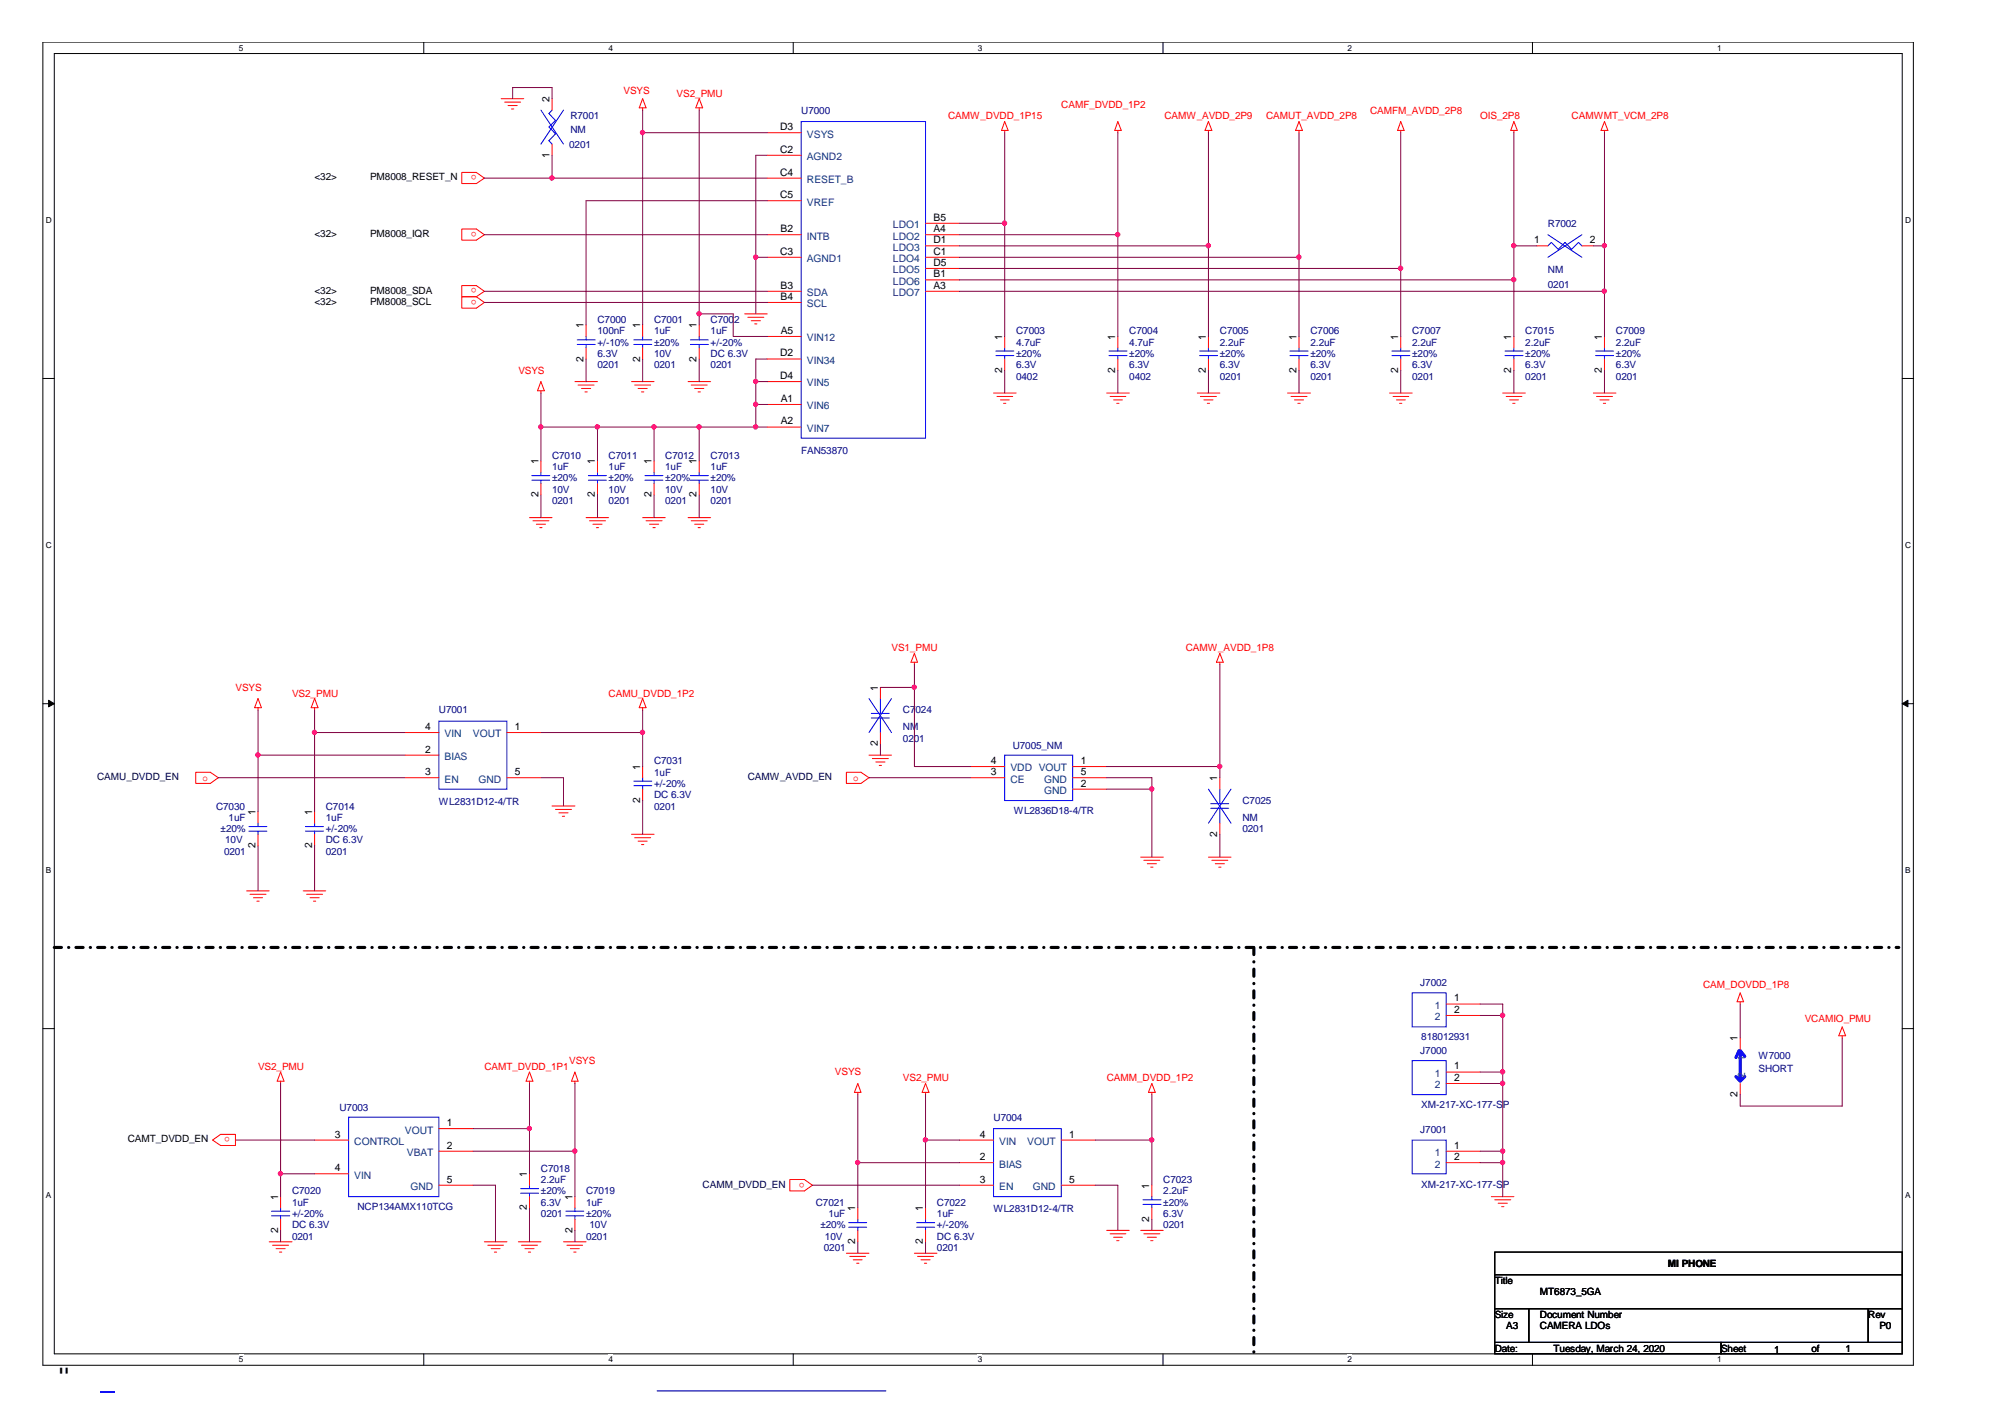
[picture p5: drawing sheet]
<svg xmlns="http://www.w3.org/2000/svg" width="297mm" height="210mm" viewBox="0 0 297 210" stroke-linecap="round" stroke-linejoin="round" font-family="sans-serif">
<path d="M6.3 6.2h277.2v196h-277.2zM8 7.9h273.8v192.6h-273.8z" fill="none" stroke="#000" stroke-width=".15"/>
<g fill="#fff">
<path d="M35.4 6.4h.6v1.4h-.6z"/>
<path d="M35.4 200.7h.6v1.4h-.6z"/>
</g>
<path d="M62.8 6.2v1.7M62.8 200.5v1.7" fill="none" stroke="#000" stroke-width=".15"/>
<g fill="#fff">
<path d="M90.1 6.4h.7v1.4h-.7z"/>
<path d="M90.1 200.7h.7v1.4h-.7z"/>
</g>
<path d="M117.5 6.2v1.7M117.5 200.5v1.7" fill="none" stroke="#000" stroke-width=".15"/>
<g fill="#fff">
<path d="M144.9 6.4h.6v1.4h-.6z"/>
<path d="M144.9 200.7h.6v1.4h-.6z"/>
</g>
<path d="M172.3 6.2v1.7M172.3 200.5v1.7" fill="none" stroke="#000" stroke-width=".15"/>
<g fill="#fff">
<path d="M199.6 6.4h.7v1.4h-.7z"/>
<path d="M199.6 200.7h.7v1.4h-.7z"/>
</g>
<path d="M227 6.2v1.7M227 200.5v1.7" fill="none" stroke="#000" stroke-width=".15"/>
<g fill="#fff">
<path d="M254.4 6.4h.6v1.4h-.6z"/>
<path d="M6.8 31.9h.8v1.4h-.8z"/>
<path d="M254.4 200.7h.6v1.4h-.6z"/>
<path d="M282.2 31.9h.9v1.4h-.9z"/>
<path d="M6.8 80.1h.8v1.4h-.8z"/>
<path d="M282.2 80.1h.9v1.4h-.9z"/>
</g>
<path d="M6.3 56.1h1.7M281.8 56.1h1.7" fill="none" stroke="#000" stroke-width=".15"/>
<g fill="#fff">
<path d="M6.8 128.2h.7v1.4h-.7z"/>
<path d="M282.2 128.2h.8v1.4h-.8z"/>
</g>
<path d="M6.3 104.2h1.7M281.8 104.2h1.7" fill="none" stroke="#000" stroke-width=".15"/>
<g fill="#000" stroke="#000" stroke-width=".15">
<path d="M7.2 103.7l.8 .5-.8 .5z" fill-rule="evenodd"/>
<path d="M281.8 104.2l.9-.5v1z" fill-rule="evenodd"/>
</g>
<g fill="#fff">
<path d="M6.8 176.4h.7v1.4h-.7z"/>
<path d="M282.2 176.4h.8v1.4h-.8z"/>
</g>
<path d="M6.3 152.4h1.7M281.8 152.4h1.7M221.4 185.5h60.4v3.3h-60.4zM221.4 188.8h60.4v5.1h-60.4zM221.4 193.9h5.1v5h-5.1zM221.4 198.9h33.6v1.6h-33.6zM226.5 193.9h50.3v5h-50.3zM255 198.9h26.8v1.6h-26.8zM276.8 193.9h5v5h-5z" fill="none" stroke="#000" stroke-width=".15"/>
<path d="M8 140.3h273.3M185.8 140.3v60.2" fill="none" stroke="#000" stroke-width=".47" stroke-dasharray="1.1 1.1 0 1.1"/>
<g fill="none" stroke="#f00" stroke-width=".15">
<path d="M74.3 14.6h3.3M74.8 15.1h2.3M75.3 15.6h1.3M75.8 16.1h.3M81.8 14.6v1.7M95.2 14.6l.5 1.4h-1zM95.2 16v.3M103.6 14.6l.5 1.4h-1zM103.6 16v.3M113.7 19.7h5M148.8 18l.6 1.3h-1zM148.8 19.3v.4"/>
<path d="M165.6 18l.5 1.3h-1zM165.6 19.3v.4M179 18l.5 1.3h-1zM179 19.3v.4M192.4 18l.6 1.3h-1.1zM192.4 19.3v.4M207.5 18l.5 1.3h-.9zM207.5 19.3v.4M224.3 18l.5 1.3h-1zM224.3 19.3v.4M237.7 18l.5 1.3h-1zM237.7 19.3v.4"/>
<path d="M68.4 25.5h2.2l1.2 .9-1.2 .8h-2.2zM68.4 33.9h2.2l1.2 .9-1.2 .8h-2.2zM81.8 21.4v1.6M113.7 34.8h5M113.7 38.1h5M113.7 29.7h5M113.7 26.4h5M113.7 23h5M137.1 36.4h5.1M137.1 33.1h5.1M137.1 34.8h5.1M137.1 38.1h5.1"/>
<path d="M137.1 39.8h5.1M227.7 36.4h1.6M234.4 36.4h1.7M68.4 42.3h2.2l1.2 .9-1.2 .8h-2.2zM68.4 44h2.2l1.2 .8-1.2 .8h-2.2zM80.1 56.5l.5 1.4h-1zM80.1 57.9v.3M85.2 56.5h3.3M85.6 57h2.4M86.1 57.5h1.4M86.7 58.1h.3M86.8 48.1v1.7"/>
<path d="M86.8 51.5v1.7M93.6 56.5h3.3M94 57h2.4M94.5 57.5h1.4M95 58.1h.4M95.2 48.1v1.7M95.2 51.5v1.7M101.9 56.5h3.4M102.4 57h2.4M102.9 57.5h1.4M103.4 58.1h.4M103.6 48.1v1.7"/>
<path d="M103.6 51.5v1.7M110.3 46.5h3.4M110.8 47h2.4M111.3 47.5h1.3M111.8 48h.3M113.7 56.5h5M113.7 49.8h5M113.7 53.2h5M113.7 59.9h5M113.7 43.2h5M113.7 44.8h5M137.1 41.5h5.1"/>
<path d="M137.1 43.2h5.1M147.2 58.2h3.3M147.7 58.7h2.3M148.2 59.2h1.3M148.7 59.7h.3M148.8 49.8v1.7M148.8 53.2v1.7M164 58.2h3.3M164.5 58.7h2.3M165 59.2h1.3M165.4 59.7h.4M165.6 49.8v1.7"/>
<path d="M165.6 53.2v1.7M177.4 58.2h3.3M177.8 58.7h2.4M178.4 59.2h1.3M178.9 59.7h.3M179 49.8v1.7M179 53.2v1.7M190.8 58.2h3.3M191.3 58.7h2.3M191.8 59.2h1.3M192.3 59.7h.3M192.4 49.8v1.7"/>
<path d="M192.4 53.2v1.7M205.9 58.2h3.3M206.4 58.7h2.3M206.9 59.2h1.3M207.3 59.7h.4M207.5 49.8v1.7M207.5 53.2v1.7M222.6 58.2h3.4M223.1 58.7h2.4M223.6 59.2h1.4M224.1 59.7h.4M224.3 49.8v1.7"/>
<path d="M224.3 53.2v1.7M236.1 58.2h3.3M236.5 58.7h2.4M237 59.2h1.4M237.5 59.7h.4M237.7 49.8v1.7M237.7 53.2v1.7M78.4 76.7h3.4M79 77.1h2.3M79.5 77.7h1.3M80 78.2h.3M80.1 68.3v1.6"/>
<path d="M80.1 71.6v1.7M86.8 76.7h3.4M87.3 77.1h2.4M87.8 77.7h1.4M88.3 78.2h.4M88.5 68.3v1.6M88.5 71.6v1.7M95.2 76.7h3.4M95.7 77.1h2.4M96.2 77.7h1.4M96.7 78.2h.4M96.9 68.3v1.6"/>
<path d="M96.9 71.6v1.7M101.9 76.7h3.4M102.4 77.1h2.4M102.9 77.7h1.4M103.4 78.2h.4M103.6 68.3v1.6M103.6 71.6v1.7M113.7 63.3h5M135.5 96.8l.4 1.3h-.9zM135.5 98.1v.3M180.7 96.8l.5 1.3h-1zM180.7 98.1v.3"/>
<path d="M29 114.4h2.2l1.1 .8-1.1 .8h-2.2zM38.2 103.5l.5 1.3h-1zM38.2 104.8v.4M46.6 103.5l.5 1.3h-1zM46.6 104.8v.4M60 111.9h5M60 108.5h5M60 115.2h5M75.1 108.5h5M75.1 115.2h5M81.8 119.4h3.4M82.3 119.9h2.4"/>
<path d="M95.2 104.8v.4M95.2 113.6v1.6M95.2 116.9v1.7M95.2 103.5l.5 1.3h-1zM125.4 114.4h2.2l1.1 .8-1.1 .8h-2.2zM128.7 111.9h3.4M129.2 112.4h2.4M129.8 112.9h1.3M130.3 113.4h.3M130.4 101.8v1.7M130.4 108.5v1.7M143.8 115.2h5"/>
<path d="M143.8 113.6h5M158.9 115.2h5.1M158.9 113.6h5.1M158.9 116.9h5.1M180.7 115.2v1.7M36.5 132h3.4M37 132.5h2.4M37.5 133h1.4M38.1 133.5h.3M38.2 120.2v1.7M38.2 123.6v1.7M44.9 132h3.4"/>
<path d="M45.4 132.5h2.4M45.9 133h1.4M46.4 133.5h.4M46.6 120.2v1.7M46.6 123.6v1.7M82.8 120.4h1.4M83.3 120.9h.4M93.6 123.6h3.3M94 124.1h2.4M94.5 124.6h1.4M95 125.1h.4M169 127h3.3"/>
<path d="M169.5 127.4h2.3M170 127.9h1.3M170.5 128.5h.3M179 127h3.4M179.5 127.4h2.4M180 127.9h1.4M180.6 128.5h.3M180.7 121.9v1.7M41.6 158.8l.5 1.4h-1zM78.4 158.8l.6 1.4h-1.1zM85.2 158.8l.4 1.4h-.9zM214.2 148.7h5.1"/>
<path d="M214.2 150.4h5.1M214.2 158.8h5.1M257.8 147.1l.5 1.3h-1zM257.8 148.4v.3M257.8 153.8v1.7M272.9 152.1l.5 1.3h-1zM272.9 153.4v.4M31.5 168.9l1.2-.9h2.2v1.7h-2.2zM41.6 160.2v.3M41.6 177.3v1.6M46.6 168.9h5M46.6 173.9h5"/>
<path d="M65 167.2h5.1M65 170.5h5.1M65 175.6h5.1M78.4 160.2v.3M78.4 173.9v1.7M78.4 177.3v1.6M85.2 160.2v.3M85.2 177.3v1.6M117 174.7h2.2l1.2 .9-1.2 .8h-2.2zM127.1 160.5l.5 1.3h-1zM127.1 161.8v.4M127.1 178.9v1.7"/>
<path d="M137.1 160.5l.5 1.3h-1zM137.1 161.8v.4M137.1 178.9v1.7M142.2 168.9h5M142.2 175.6h5M142.2 172.2h5M157.2 168.9h5.1M157.2 175.6h5.1M170.6 160.5l.6 1.3h-1.1zM170.6 161.8v.4M170.6 175.6v1.7M170.6 178.9v1.7"/>
<path d="M214.2 160.5h5.1M214.2 170.5h5.1M214.2 172.2h5.1M220.9 177.3h3.4M221.4 177.7h2.4M222 178.2h1.3M222.5 178.7h.3M257.8 160.5v1.7M39.9 184h3.4M40.4 184.5h2.4M40.9 185h1.3M41.4 185.5h.3"/>
<path d="M41.6 180.6v1.7M71.8 184h3.3M72.3 184.5h2.3M72.8 185h1.3M73.2 185.5h.4M76.8 184h3.3M77.3 184.5h2.3M77.8 185h1.3M78.3 185.5h.3M83.5 184h3.3M84 184.5h2.3M84.5 185h1.3"/>
<path d="M85 185.5h.3M85.2 180.6v1.7M125.4 185.6h3.3M125.9 186.1h2.3M126.4 186.6h1.3M126.9 187.1h.4M127.1 182.3v1.7M135.5 185.6h3.3M135.9 186.1h2.4M136.4 186.6h1.4M136.9 187.1h.4M137.1 182.3v1.7"/>
<path d="M164 182.3h3.3M164.5 182.8h2.3M165 183.3h1.3M165.4 183.8h.4M169 182.3h3.3M169.5 182.8h2.3M170 183.3h1.3M170.5 183.8h.3"/>
</g>
<g fill="none" stroke="#00f" stroke-width=".15">
<path d="M80.1 16.3l3.4 5.1M81.8 16.3l-.5 .5 1 1-1 1 1 1-1 1 .5 .6M83.5 16.3l-3.4 5.1M118.7 18h18.4v46.9h-18.4zM229.3 36.4l.5-.5 1 1 1.1-1 .9 1 1-1 .6 .5M229.3 34.8l5.1 3.3M234.4 34.8l-5.1 3.3M85.5 50.3h2.7M85.5 51h2.7M86.8 49.8v.5M86.8 51v.5M93.9 50.3h2.7"/>
<path d="M93.9 51h2.7M95.2 49.8v.5M95.2 51v.5M102.3 50.3h2.6M102.3 51h2.6M103.6 49.8v.5M103.6 51v.5M147.5 52h2.7M147.5 52.7h2.7M148.8 51.5v.5M148.8 52.7v.5M164.3 52h2.7"/>
<path d="M164.3 52.7h2.7M165.6 51.5v.5M165.6 52.7v.5M177.7 52h2.7M177.7 52.7h2.7M179 51.5v.5M179 52.7v.5M191.1 52h2.7M191.1 52.7h2.7M192.4 51.5v.5M192.4 52.7v.5M206.2 52h2.7"/>
<path d="M206.2 52.7h2.7M207.5 51.5v.5M207.5 52.7v.5M223 52h2.6M223 52.7h2.6M224.3 51.5v.5M224.3 52.7v.5M236.4 52h2.7M236.4 52.7h2.7M237.7 51.5v.5M237.7 52.7v.5M78.8 70.5h2.6"/>
<path d="M78.8 71.1h2.6M80.1 69.9v.6M80.1 71.1v.5M87.2 70.5h2.6M87.2 71.1h2.6M88.5 69.9v.6M88.5 71.1v.5M95.5 70.5h2.7M95.5 71.1h2.7M96.9 69.9v.6M96.9 71.1v.5M102.3 70.5h2.6"/>
<path d="M102.3 71.1h2.6M103.6 69.9v.6M103.6 71.1v.5M65 106.8h10.1v10.1h-10.1zM93.9 115.7h2.7M93.9 116.4h2.7M95.2 115.2v.5M95.2 116.4v.5M128.7 103.5l3.4 5M129.1 105.7h2.6M129.1 106.4h2.6M130.4 103.5v2.2"/>
<path d="M130.4 106.4v2.1M132.1 103.5l-3.4 5M148.8 111.9h10.1v6.7h-10.1zM179 116.9l3.4 5M179.4 119.1h2.6M179.4 119.7h2.6M180.7 116.9v2.2M180.7 119.7v2.2M182.4 116.9l-3.4 5M36.9 122.4h2.6M36.9 123.1h2.6M38.2 121.9v.5"/>
<path d="M38.2 123.1v.5M45.3 122.4h2.6M45.3 123.1h2.6M46.6 121.9v.5M46.6 123.1v.5M209.2 147.1h5v5h-5zM209.2 157.1h5v5.1h-5zM40.2 179.4h2.7M41.6 178.9v.5M51.6 165.5h13.4v11.8h-13.4zM77.1 176.1h2.7M77.1 176.8h2.7"/>
<path d="M78.4 175.6v.5M78.4 176.8v.5M83.8 179.4h2.7M85.2 178.9v.5M147.2 167.2h10v10.1h-10zM169.3 177.7h2.7M169.3 178.4h2.7M170.6 177.3v.4M170.6 178.4v.5M209.2 168.9h5v5h-5zM40.2 180.1h2.7M41.6 180.1v.5"/>
<path d="M83.8 180.1h2.7M85.2 180.1v.5M125.7 181.1h2.7M125.7 181.8h2.7M127.1 180.6v.5M127.1 181.8v.5M135.8 181.1h2.7M135.8 181.8h2.7M137.1 180.6v.5M137.1 181.8v.5"/>
</g>
<path d="M257.2 159.5l.6 .7M257.6 155.6l-.4 1M257.8 156v3.7M257.8 155.6l.7 .9M258.5 159.5l-.5 .5" fill="none" stroke="#00f" stroke-width=".47"/>
<g fill="none" stroke="#800040" stroke-width=".15">
<path d="M75.9 14.6v-1.6h5.9v1.6M95.2 16.3v31.8M95.2 19.7h18.5M103.6 16.3v31.8M148.8 19.7v30.1M165.6 19.7v30.1M179 19.7v30.1M192.4 19.7v30.1M207.5 19.7v30.1M224.3 19.7v30.1M237.7 19.7v30.1M71.8 26.4h41.9"/>
<path d="M71.8 34.8h41.9M81.8 23v3.4M112 38.1h1.7M113.7 23h-1.7v23.5M113.7 29.7h-26.9v18.4M142.2 33.1h6.6M142.2 34.8h23.4M142.2 36.4h36.8M142.2 38.1h50.2M142.2 39.8h65.3M224.3 36.4h3.4M236.1 36.4h1.6"/>
<path d="M71.8 43.2h41.9M71.8 44.8h41.9M80.1 58.2v10.1M86.8 53.2v3.3M95.2 53.2v3.3M103.6 53.2v3.3M103.6 46.5h5v3.3h5.1M112 56.5h1.7M112 59.9h1.7M113.7 53.2h-1.7v10.1M142.2 43.2h95.5M142.2 41.5h82.1"/>
<path d="M148.8 54.9v3.3M165.6 54.9v3.3M179 54.9v3.3M192.4 54.9v3.3M207.5 54.9v3.3M224.3 54.9v3.3M237.7 54.9v3.3M80.1 73.3v3.4M80.1 63.3h33.6M88.5 63.3v5M88.5 73.3v3.4M96.9 63.3v5"/>
<path d="M96.9 73.3v3.4M103.6 63.3v5M103.6 73.3v3.4M135.5 98.4v15.2h8.3M180.7 98.4v16.8M32.3 115.2h27.7M38.2 105.2v15M38.2 111.9h21.8M46.6 105.2v15M46.6 108.5h13.4M80.1 108.5h15.1M80.1 115.2h3.4v4.2"/>
<path d="M95.2 105.2v8.4M95.2 118.6v5M128.7 115.2h15.1M130.4 101.8h5.1M130.4 110.2v1.7M164 115.2h6.6v11.8M164 113.6h16.7M164 116.9h6.6M38.2 125.3v6.7M46.6 125.3v6.7M180.7 123.6v3.4M219.3 148.7h3.3v28.6"/>
<path d="M219.3 158.8h3.3M219.3 150.4h3.3M257.8 148.7v5.1M272.9 153.8v10h-15.1v-1.6M34.9 168.9h11.7M41.6 160.5v16.8M41.6 173.9h5M70.1 170.5h15.1M70.1 175.6h3.3v8.4M70.1 167.2h8.3M78.4 160.5v13.4M78.4 178.9v5.1"/>
<path d="M85.2 160.5v16.8M120.4 175.6h21.8M127.1 172.2h15.1M127.1 162.2v16.7M137.1 162.2v16.7M137.1 168.9h5.1M162.3 175.6h3.3v6.7M162.3 168.9h8.3M170.6 162.2v13.4M219.3 172.2h3.3M219.3 170.5h3.3M219.3 160.5h3.3"/>
<path d="M41.6 182.3v1.7M85.2 182.3v1.7M127.1 184v1.6M137.1 184v1.6M170.6 180.6v1.7"/>
</g>
<g fill="#f0f" stroke="#f0f" stroke-width=".15">
<circle cx="222.6" cy="172.2" r=".32"/>
<circle cx="222.6" cy="170.5" r=".32"/>
<circle cx="222.6" cy="160.5" r=".32"/>
<circle cx="103.6" cy="46.5" r=".32"/>
<circle cx="95.2" cy="19.6" r=".32"/>
<circle cx="237.7" cy="36.4" r=".32"/>
<circle cx="111.9" cy="38.1" r=".32"/>
<circle cx="81.8" cy="26.4" r=".32"/>
<circle cx="148.8" cy="33" r=".32"/>
<circle cx="165.6" cy="34.7" r=".32"/>
<circle cx="179" cy="36.4" r=".32"/>
<circle cx="192.4" cy="38.1" r=".32"/>
<circle cx="207.5" cy="39.7" r=".32"/>
<circle cx="237.7" cy="43.1" r=".32"/>
<circle cx="111.9" cy="59.9" r=".32"/>
<circle cx="111.9" cy="56.5" r=".32"/>
<circle cx="80.1" cy="63.2" r=".32"/>
<circle cx="96.9" cy="63.2" r=".32"/>
<circle cx="88.5" cy="63.2" r=".32"/>
<circle cx="111.9" cy="63.2" r=".32"/>
<circle cx="103.6" cy="63.2" r=".32"/>
<circle cx="46.6" cy="108.5" r=".32"/>
<circle cx="95.2" cy="108.5" r=".32"/>
<circle cx="127.1" cy="172.2" r=".32"/>
<circle cx="137.1" cy="168.9" r=".32"/>
<circle cx="170.6" cy="168.9" r=".32"/>
<circle cx="222.6" cy="158.8" r=".32"/>
<circle cx="222.6" cy="150.4" r=".32"/>
<circle cx="38.2" cy="111.8" r=".32"/>
<circle cx="224.3" cy="41.4" r=".32"/>
<circle cx="224.3" cy="36.4" r=".32"/>
<circle cx="180.7" cy="113.5" r=".32"/>
<circle cx="170.6" cy="116.9" r=".32"/>
<circle cx="78.4" cy="167.2" r=".32"/>
<circle cx="85.2" cy="170.5" r=".32"/>
<circle cx="41.5" cy="173.9" r=".32"/>
<circle cx="135.4" cy="101.8" r=".32"/>
</g>
<path d="M14.8 206.2h2.1" fill="none" stroke="#00f" stroke-width=".21"/>
<path d="M97.4 206h33.8" fill="none" stroke="#00f" stroke-width=".18"/>
<text font-size="4.2" x="8.5" y="205.7">&quot;</text>
<g font-size="1.5">
<text x="81.4" y="15.1" transform="rotate(-90 81.4 15.1)">2</text>
<text x="81.4" y="23.4" transform="rotate(-90 81.4 23.4)">1</text>
<text x="115.6" y="19.3">D3</text>
<text x="115.6" y="22.6">C2</text>
<text x="46.6" y="26.7">&lt;32&gt;</text>
<text x="54.8" y="26.7">PM8008_RESET_N</text>
<text x="115.6" y="26">C4</text>
<text x="115.6" y="29.4">C5</text>
<text x="46.6" y="35.1">&lt;32&gt;</text>
<text x="54.8" y="35.1">PM8008_IQR</text>
<text x="115.7" y="34.4">B2</text>
<text x="138.3" y="32.7">B5</text>
<text x="138.3" y="34.4">A4</text>
<text x="115.6" y="37.7">C3</text>
<text x="138.3" y="36">D1</text>
<text x="138.3" y="37.7">C1</text>
<text x="138.3" y="39.4">D5</text>
<text x="138.3" y="41.1">B1</text>
<text x="227.3" y="36">1</text>
<text x="235.5" y="36">2</text>
<text x="46.6" y="43.5">&lt;32&gt;</text>
<text x="46.6" y="45.1">&lt;32&gt;</text>
<text x="54.8" y="43.5">PM8008_SDA</text>
<text x="54.8" y="45.1">PM8008_SCL</text>
<text x="115.7" y="42.8">B3</text>
<text x="115.7" y="44.4">B4</text>
<text x="138.3" y="42.8">A3</text>
<text x="86.4" y="53.6" transform="rotate(-90 86.4 53.6)">2</text>
<text x="86.4" y="48.7" transform="rotate(-90 86.4 48.7)">1</text>
<text x="94.8" y="53.6" transform="rotate(-90 94.8 53.6)">2</text>
<text x="94.8" y="48.7" transform="rotate(-90 94.8 48.7)">1</text>
<text x="103.2" y="53.6" transform="rotate(-90 103.2 53.6)">2</text>
<text x="103.2" y="48.7" transform="rotate(-90 103.2 48.7)">1</text>
<text x="115.6" y="52.8">D2</text>
<text x="115.7" y="49.5">A5</text>
<text x="148.5" y="50.3" transform="rotate(-90 148.5 50.3)">1</text>
<text x="165.2" y="50.3" transform="rotate(-90 165.2 50.3)">1</text>
<text x="178.6" y="50.3" transform="rotate(-90 178.6 50.3)">1</text>
<text x="192.1" y="50.3" transform="rotate(-90 192.1 50.3)">1</text>
<text x="207.1" y="50.3" transform="rotate(-90 207.1 50.3)">1</text>
<text x="223.9" y="50.3" transform="rotate(-90 223.9 50.3)">1</text>
<text x="237.3" y="50.3" transform="rotate(-90 237.3 50.3)">1</text>
<text x="115.6" y="56.1">D4</text>
<text x="115.7" y="59.5">A1</text>
<text x="148.5" y="55.2" transform="rotate(-90 148.5 55.2)">2</text>
<text x="165.2" y="55.2" transform="rotate(-90 165.2 55.2)">2</text>
<text x="178.6" y="55.2" transform="rotate(-90 178.6 55.2)">2</text>
<text x="192.1" y="55.2" transform="rotate(-90 192.1 55.2)">2</text>
<text x="207.1" y="55.2" transform="rotate(-90 207.1 55.2)">2</text>
<text x="223.9" y="55.2" transform="rotate(-90 223.9 55.2)">2</text>
<text x="237.3" y="55.2" transform="rotate(-90 237.3 55.2)">2</text>
<text x="115.7" y="62.9">A2</text>
<text x="79.8" y="68.8" transform="rotate(-90 79.8 68.8)">1</text>
<text x="88.1" y="68.8" transform="rotate(-90 88.1 68.8)">1</text>
<text x="96.5" y="68.8" transform="rotate(-90 96.5 68.8)">1</text>
<text x="103.2" y="68.8" transform="rotate(-90 103.2 68.8)">1</text>
<text x="79.8" y="73.7" transform="rotate(-90 79.8 73.7)">2</text>
<text x="88.1" y="73.7" transform="rotate(-90 88.1 73.7)">2</text>
<text x="96.5" y="73.7" transform="rotate(-90 96.5 73.7)">2</text>
<text x="103.2" y="73.7" transform="rotate(-90 103.2 73.7)">2</text>
<text x="130" y="102.3" transform="rotate(-90 130 102.3)">1</text>
<text x="63" y="108.1">4</text>
<text x="63" y="111.5">2</text>
<text x="76.3" y="108.1">1</text>
<text x="130" y="110.5" transform="rotate(-90 130 110.5)">2</text>
<text x="146.8" y="113.2">4</text>
<text x="160.1" y="113.2">1</text>
<text x="63" y="114.8">3</text>
<text x="76.3" y="114.8">5</text>
<text x="94.8" y="118.9" transform="rotate(-90 94.8 118.9)">2</text>
<text x="94.8" y="114" transform="rotate(-90 94.8 114)">1</text>
<text x="146.8" y="114.8">3</text>
<text x="160.1" y="114.8">5</text>
<text x="160.1" y="116.5">2</text>
<text x="180.3" y="115.7" transform="rotate(-90 180.3 115.7)">1</text>
<text x="37.8" y="125.6" transform="rotate(-90 37.8 125.6)">2</text>
<text x="37.8" y="120.7" transform="rotate(-90 37.8 120.7)">1</text>
<text x="46.2" y="125.6" transform="rotate(-90 46.2 125.6)">2</text>
<text x="46.2" y="120.7" transform="rotate(-90 46.2 120.7)">1</text>
<text x="180.3" y="124" transform="rotate(-90 180.3 124)">2</text>
<text x="215.4" y="148.4">1</text>
<text x="215.4" y="150">2</text>
<text x="257.4" y="154.3" transform="rotate(-90 257.4 154.3)">1</text>
<text x="215.4" y="158.4">1</text>
<text x="215.4" y="160.1">2</text>
<text x="66.2" y="166.8">1</text>
<text x="257.4" y="162.5" transform="rotate(-90 257.4 162.5)">2</text>
<text x="18.9" y="169.2">CAMT_DVDD_EN</text>
<text x="49.6" y="168.5">3</text>
<text x="49.6" y="173.5">4</text>
<text x="66.2" y="170.2">2</text>
<text x="145.2" y="168.5">4</text>
<text x="145.2" y="171.8">2</text>
<text x="158.4" y="168.5">1</text>
<text x="215.4" y="170.2">1</text>
<text x="215.4" y="171.8">2</text>
<text x="41.2" y="177.7" transform="rotate(-90 41.2 177.7)">1</text>
<text x="66.2" y="175.2">5</text>
<text x="78.1" y="179.3" transform="rotate(-90 78.1 179.3)">2</text>
<text x="78.1" y="174.4" transform="rotate(-90 78.1 174.4)">1</text>
<text x="84.8" y="177.7" transform="rotate(-90 84.8 177.7)">1</text>
<text x="126.7" y="179.4" transform="rotate(-90 126.7 179.4)">1</text>
<text x="136.7" y="179.4" transform="rotate(-90 136.7 179.4)">1</text>
<text x="145.2" y="175.2">3</text>
<text x="158.4" y="175.2">5</text>
<text x="170.3" y="176.1" transform="rotate(-90 170.3 176.1)">1</text>
<text x="41.2" y="182.6" transform="rotate(-90 41.2 182.6)">2</text>
<text x="84.8" y="182.6" transform="rotate(-90 84.8 182.6)">2</text>
<text x="126.7" y="184.3" transform="rotate(-90 126.7 184.3)">2</text>
<text x="136.7" y="184.3" transform="rotate(-90 136.7 184.3)">2</text>
<text x="170.3" y="180.9" transform="rotate(-90 170.3 180.9)">2</text>
<text x="221.4" y="190.2">Title</text>
<text x="223.1" y="190.2">le</text>
<text x="228.1" y="191.8">MT6873_5GA</text>
<text x="229.4" y="191.8">T6873_5GA</text>
<text x="247.1" y="187.6">MI PHONE</text>
<text x="252.3" y="187.6">NE</text>
<text x="221.4" y="195.2">Siize</text>
<text x="221.4" y="195.2">Size</text>
<text x="222.7" y="195.2">ze</text>
<text x="223.1" y="196.9">A3</text>
<text x="228.1" y="196.9">CAMERA LDOs</text>
<text x="228.1" y="195.2">Document Number</text>
<text x="228.1" y="195.2">Do ument Number</text>
<text x="228.1" y="196.9">CA</text>
<text x="228.1" y="195.2">D</text>
<text x="231.4" y="196.9">ERA LDOs</text>
<text x="232.8" y="195.2">en</text>
<text x="236.2" y="195.2">u</text>
<text x="276.8" y="195.2">Rev</text>
<text x="276.8" y="195.2">R</text>
<text x="278.4" y="196.9">P0</text>
<text x="221.4" y="200.2">Date:</text>
<text x="223.7" y="200.2">e:</text>
<text x="230.2" y="200.2">Tuesday, March 24, 2020</text>
<text x="230.2" y="200.2">Tuesd y, March 24, 2020</text>
<text x="230.2" y="200.2">Tu</text>
<text x="235" y="200.2">y M</text>
<text x="243.5" y="200.2">2020</text>
<text x="255" y="200.2">Sheet</text>
<text x="256.8" y="200.2">eet</text>
<text x="262.8" y="200.4">1</text>
<text x="268.4" y="200.2">of</text>
<text x="273.4" y="200.2">1</text>
</g>
<g font-size="1.5" fill="#000080">
<text x="84.5" y="17.7">R7001</text>
<text x="118.7" y="16.8">U7000</text>
<text x="84.3" y="21.9">0201</text>
<text x="84.5" y="19.7">NM</text>
<text x="229.3" y="33.6">R7002</text>
<text x="229.3" y="40.5">NM</text>
<text x="88.5" y="47.9">C7000</text>
<text x="96.9" y="47.9">C7001</text>
<text x="105.3" y="47.9">C7002</text>
<text x="229.3" y="42.6">0201</text>
<text x="88.5" y="49.5">100nF</text>
<text x="88.5" y="51.2">+/-10%</text>
<text x="88.5" y="52.9">6.3V</text>
<text x="96.9" y="49.5">1uF</text>
<text x="96.9" y="51.2">±20%</text>
<text x="96.9" y="52.9">10V</text>
<text x="105.3" y="49.5">1uF</text>
<text x="105.3" y="51.2">+/-20%</text>
<text x="105.3" y="52.9">DC 6.3V</text>
<text x="150.5" y="49.5">C7003</text>
<text x="150.5" y="51.2">4.7uF</text>
<text x="150.5" y="52.9">±20%</text>
<text x="167.3" y="49.5">C7004</text>
<text x="167.3" y="51.2">4.7uF</text>
<text x="167.3" y="52.9">±20%</text>
<text x="180.7" y="49.5">C7005</text>
<text x="180.7" y="51.2">2.2uF</text>
<text x="180.7" y="52.9">±20%</text>
<text x="194.1" y="49.5">C7006</text>
<text x="194.1" y="51.2">2.2uF</text>
<text x="194.1" y="52.9">±20%</text>
<text x="209.2" y="49.5">C7007</text>
<text x="209.2" y="51.2">2.2uF</text>
<text x="209.2" y="52.9">±20%</text>
<text x="226" y="49.5">C7015</text>
<text x="226" y="51.2">2.2uF</text>
<text x="226" y="52.9">±20%</text>
<text x="239.4" y="49.5">C7009</text>
<text x="239.4" y="51.2">2.2uF</text>
<text x="239.4" y="52.9">±20%</text>
<text x="88.5" y="54.5">0201</text>
<text x="96.9" y="54.5">0201</text>
<text x="105.3" y="54.5">0201</text>
<text x="150.5" y="54.5">6.3V</text>
<text x="150.5" y="56.2">0402</text>
<text x="167.3" y="54.5">6.3V</text>
<text x="167.3" y="56.2">0402</text>
<text x="180.7" y="54.5">6.3V</text>
<text x="180.7" y="56.2">0201</text>
<text x="194.1" y="54.5">6.3V</text>
<text x="194.1" y="56.2">0201</text>
<text x="209.2" y="54.5">6.3V</text>
<text x="209.2" y="56.2">0201</text>
<text x="226" y="54.5">6.3V</text>
<text x="226" y="56.2">0201</text>
<text x="239.4" y="54.5">6.3V</text>
<text x="239.4" y="56.2">0201</text>
<text x="81.8" y="68">C7010</text>
<text x="81.8" y="69.7">1uF</text>
<text x="81.8" y="71.3">±20%</text>
<text x="90.2" y="68">C7011</text>
<text x="90.2" y="69.7">1uF</text>
<text x="90.2" y="71.3">±20%</text>
<text x="98.6" y="68">C7012</text>
<text x="98.6" y="69.7">1uF</text>
<text x="98.6" y="71.3">±20%</text>
<text x="105.3" y="68">C7013</text>
<text x="105.3" y="69.7">1uF</text>
<text x="105.3" y="71.3">±20%</text>
<text x="118.7" y="67.3">FAN53870</text>
<text x="81.8" y="73">10V</text>
<text x="81.8" y="74.6">0201</text>
<text x="90.2" y="73">10V</text>
<text x="90.2" y="74.6">0201</text>
<text x="98.6" y="73">10V</text>
<text x="98.6" y="74.6">0201</text>
<text x="105.3" y="73">10V</text>
<text x="105.3" y="74.6">0201</text>
<text x="65" y="105.7">U7001</text>
<text x="133.8" y="105.7">C7024</text>
<text x="96.9" y="113.2">C7031</text>
<text x="133.8" y="108.2">NM</text>
<text x="133.8" y="109.9">0201</text>
<text x="150" y="110.9">U7005_NM</text>
<text x="32" y="119.9">C7030</text>
<text x="48.3" y="119.9">C7014</text>
<text x="65" y="119.3">WL2831D12-4/TR</text>
<text x="96.9" y="114.9">1uF</text>
<text x="96.9" y="116.6">+/-20%</text>
<text x="96.9" y="118.3">DC 6.3V</text>
<text x="96.9" y="119.9">0201</text>
<text x="184.1" y="119.1">C7025</text>
<text x="32.7" y="123.3">±20%</text>
<text x="33.4" y="124.9">10V</text>
<text x="33.9" y="121.6">1uF</text>
<text x="48.3" y="121.6">1uF</text>
<text x="48.3" y="123.3">+/-20%</text>
<text x="48.3" y="124.9">DC 6.3V</text>
<text x="150.2" y="120.6">WL2836D18-4/TR</text>
<text x="184.1" y="121.6">NM</text>
<text x="184.1" y="123.3">0201</text>
<text x="33.2" y="126.6">0201</text>
<text x="48.3" y="126.6">0201</text>
<text x="210.4" y="146.1">J7002</text>
<text x="210.6" y="154.1">818012931</text>
<text x="210.4" y="156.1">J7000</text>
<text x="260.5" y="156.8">W7000</text>
<text x="260.5" y="158.8">SHORT</text>
<text x="50.3" y="164.5">U7003</text>
<text x="147.2" y="166">U7004</text>
<text x="210.4" y="167.9">J7001</text>
<text x="210.6" y="164.2">XM-217-XC-177-SP</text>
<text x="80.1" y="173.6">C7018</text>
<text x="43.3" y="176.9">C7020</text>
<text x="43.3" y="178.6">1uF</text>
<text x="53" y="179.3">NCP134AMX110TCG</text>
<text x="80.1" y="175.2">2.2uF</text>
<text x="80.1" y="176.9">±20%</text>
<text x="80.1" y="178.6">6.3V</text>
<text x="86.8" y="176.9">C7019</text>
<text x="86.8" y="178.6">1uF</text>
<text x="120.9" y="178.6">C7021</text>
<text x="138.8" y="178.6">C7022</text>
<text x="147.2" y="179.6">WL2831D12-4/TR</text>
<text x="172.3" y="175.2">C7023</text>
<text x="172.3" y="176.9">2.2uF</text>
<text x="172.3" y="178.6">±20%</text>
<text x="210.6" y="175.9">XM-217-XC-177-SP</text>
<text x="43.3" y="180.3">+/-20%</text>
<text x="43.3" y="182">DC 6.3V</text>
<text x="43.3" y="183.6">0201</text>
<text x="80.1" y="180.3">0201</text>
<text x="86.8" y="180.3">±20%</text>
<text x="86.8" y="183.6">0201</text>
<text x="87.3" y="182">10V</text>
<text x="121.5" y="182">±20%</text>
<text x="122" y="185.3">0201</text>
<text x="122.2" y="183.6">10V</text>
<text x="122.7" y="180.3">1uF</text>
<text x="138.8" y="180.3">1uF</text>
<text x="138.8" y="182">+/-20%</text>
<text x="138.8" y="183.6">DC 6.3V</text>
<text x="138.8" y="185.3">0201</text>
<text x="172.3" y="180.3">6.3V</text>
<text x="172.3" y="182">0201</text>
</g>
<g font-size="1.5" fill="#f00">
<text x="92.4" y="14">VSYS</text>
<text x="100.2" y="14.3">VS2_PMU</text>
<text x="140.5" y="17.7">CAMW_DVDD_1P15</text>
<text x="157.2" y="16">CAMF_DVDD_1P2</text>
<text x="172.5" y="17.7">CAMW_AVDD_2P9</text>
<text x="187.6" y="17.7">CAMUT_AVDD_2P8</text>
<text x="203" y="16.8">CAMFM_AVDD_2P8</text>
<text x="219.3" y="17.7">OIS_2P8</text>
<text x="232.8" y="17.7">CAMWMT_VCM_2P8</text>
<text x="70.6" y="26" transform="rotate(-180 70.6 26)">o</text>
<text x="70.6" y="34.3" transform="rotate(-180 70.6 34.3)">o</text>
<text x="70.6" y="44.4" transform="rotate(-180 70.6 44.4)">o</text>
<text x="70.6" y="42.7" transform="rotate(-180 70.6 42.7)">o</text>
<text x="76.8" y="55.4">VSYS</text>
<text x="132.1" y="96.4">VS1_PMU</text>
<text x="175.7" y="96.4">CAMW_AVDD_1P8</text>
<text x="34.9" y="102.3">VSYS</text>
<text x="43.3" y="103.2">VS2_PMU</text>
<text x="90.2" y="103.2">CAMU_DVDD_1P2</text>
<text x="30" y="115.6">o</text>
<text x="126.4" y="115.6">o</text>
<text x="252.3" y="146.4">CAM_DOVDD_1P8</text>
<text x="267.4" y="151.4">VCAMIO_PMU</text>
<text x="38.2" y="158.5">VS2_PMU</text>
<text x="71.8" y="158.5">CAMT_DVDD_1P1</text>
<text x="84.3" y="157.7">VSYS</text>
<text x="123.7" y="159.3">VSYS</text>
<text x="133.8" y="160.2">VS2_PMU</text>
<text x="164" y="160.2">CAMM_DVDD_1P2</text>
<text x="34" y="168.5" transform="rotate(-180 34 168.5)">o</text>
<text x="119.2" y="175.2" transform="rotate(-180 119.2 175.2)">o</text>
</g>
<g font-size="1.5" fill="#004080">
<text x="119.5" y="20.4">VSYS</text>
<text x="119.5" y="23.7">AGND2</text>
<text x="119.5" y="27.1">RESET_B</text>
<text x="119.5" y="35.5">INTB</text>
<text x="119.5" y="30.5">VREF</text>
<text x="132.3" y="33.8">LDO1</text>
<text x="132.3" y="35.5">LDO2</text>
<text x="119.5" y="38.8">AGND1</text>
<text x="132.3" y="37.1">LDO3</text>
<text x="132.3" y="38.8">LDO4</text>
<text x="132.3" y="40.5">LDO5</text>
<text x="119.5" y="43.9">SDA</text>
<text x="119.5" y="45.5">SCL</text>
<text x="132.3" y="42.2">LDO6</text>
<text x="132.3" y="43.9">LDO7</text>
<text x="119.5" y="50.6">VIN12</text>
<text x="119.5" y="53.9">VIN34</text>
<text x="119.5" y="57.2">VIN5</text>
<text x="119.5" y="60.6">VIN6</text>
<text x="119.5" y="64">VIN7</text>
<text x="65.9" y="109.2">VIN</text>
<text x="65.9" y="112.6">BIAS</text>
<text x="70.1" y="109.2">VOUT</text>
<text x="65.9" y="115.9">EN</text>
<text x="70.9" y="115.9">GND</text>
<text x="149.7" y="115.9">CE</text>
<text x="149.7" y="114.3">VDD VOUT</text>
<text x="154.7" y="115.9">GND</text>
<text x="154.7" y="117.6">GND</text>
<text x="212.6" y="149.5">1</text>
<text x="212.6" y="151.1">2</text>
<text x="212.6" y="159.5">1</text>
<text x="212.6" y="161.2">2</text>
<text x="258.5" y="159.7" transform="rotate(-90 258.5 159.7)">2</text>
<text x="258.5" y="157.2" transform="rotate(-90 258.5 157.2)">1</text>
<text x="60" y="167.9">VOUT</text>
<text x="52.5" y="169.6">CONTROL</text>
<text x="60.3" y="171.3">VBAT</text>
<text x="148" y="169.6">VIN</text>
<text x="148" y="172.9">BIAS</text>
<text x="152.2" y="169.6">VOUT</text>
<text x="212.6" y="171.3">1</text>
<text x="212.6" y="172.9">2</text>
<text x="52.5" y="174.6">VIN</text>
<text x="60.8" y="176.3">GND</text>
<text x="148" y="176.3">EN</text>
<text x="153" y="176.3">GND</text>
</g>
<g font-size="1.5" fill="#000040">
<text x="14.4" y="115.6">CAMU_DVDD_EN</text>
<text x="110.8" y="115.6">CAMW_AVDD_EN</text>
<text x="104.1" y="175.9">CAMM_DVDD_EN</text>
</g>
<g font-size="1.2">
<text x="35.4" y="7.5">5</text>
<text x="90.1" y="7.5">4</text>
<text x="144.9" y="7.5">3</text>
<text x="199.6" y="7.5">2</text>
<text x="254.4" y="7.5">1</text>
<text x="6.8" y="33.1">D</text>
<text x="282.2" y="33.1">D</text>
<text x="6.8" y="81.2">C</text>
<text x="282.2" y="81.2">C</text>
<text x="6.8" y="129.4">B</text>
<text x="282.2" y="129.4">B</text>
<text x="6.8" y="177.5">A</text>
<text x="282.2" y="177.5">A</text>
<text x="35.4" y="201.8">5</text>
<text x="90.1" y="201.8">4</text>
<text x="144.9" y="201.8">3</text>
<text x="199.6" y="201.8">2</text>
<text x="254.4" y="201.8">1</text>
</g>
</svg>
